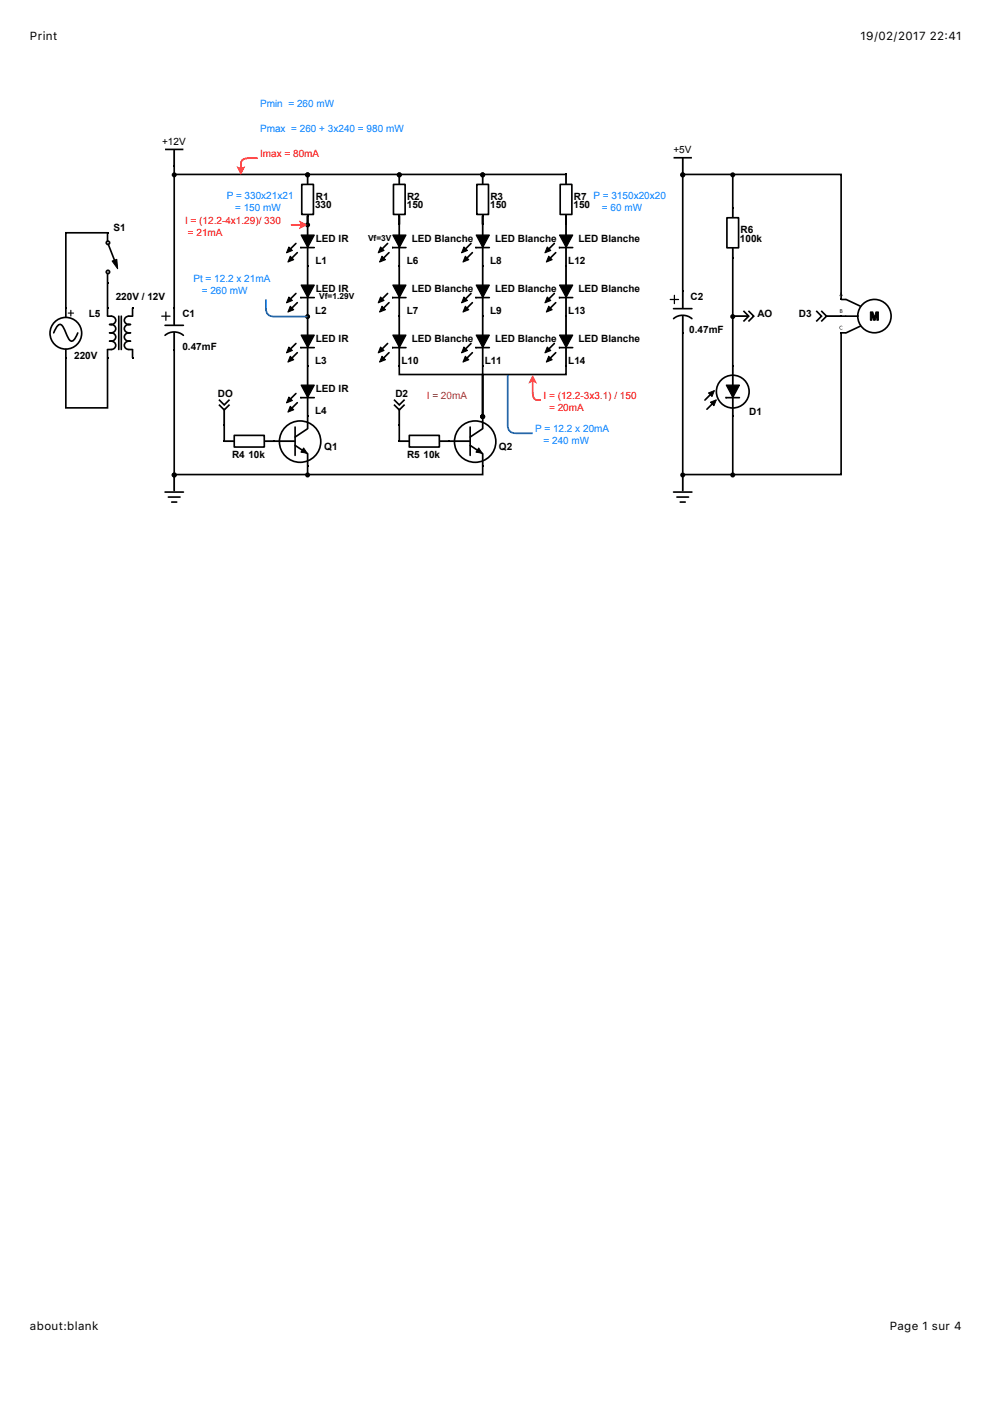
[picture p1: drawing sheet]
<svg xmlns="http://www.w3.org/2000/svg" width="210mm" height="297mm" viewBox="0 0 210 297" stroke-linecap="round" stroke-linejoin="round" font-family="sans-serif">
<path d="M64.9 36.7h.4v.4h-.4zM65.1 37.1v1.8zM61.1 52.3l.8 .7-1.3 .5zM61.4 54.2l.8 .8-1.3 .5zM64.9 56.2h.4v.3h-.4zM64.9 45.6h.4v.3h-.4zM64.9 47.3h.4v.4h-.4zM65.1 45.6v1.7zM63.8 49.8h2.7l-1.4 2.6z" fill="#000"/>
<path d="M65.1 37.1v1.8M62.6 51.5l-1.5 1.5M62.9 53.5l-1.5 1.5M63.7 52.4h-.1h2.9M65.1 45.6v10.6" fill="none" stroke="#000" stroke-width=".35"/>
<path d="M63.8 49.8h2.7l-1.4 2.6z" fill="none" stroke="#000" stroke-width=".26"/>
<path d="M61.1 52.3l.8 .7-1.3 .5zM61.4 54.2l.8 .8-1.3 .5zM65.1 45.9v10.3" fill="none" stroke="#000" stroke-width=".21"/>
<path d="M63.9 39h2.5v6.4h-2.5z" fill="#fff"/>
<path d="M63.9 39h2.5v6.4h-2.5z" fill="none" stroke="#000" stroke-width=".35"/>
<path d="M154.9 77.3h.4v.4h-.4zM154.9 87.9h.4v.4h-.4z" fill="#000"/>
<circle cx="155.1" cy="82.9" r="3.5" fill="#fff"/>
<g fill="none" stroke="#000" stroke-width=".35">
<path d="M65.1 56.5v10.3M22.8 65.3v1.5M22.8 74.2v1.4M22.8 66.9h.7a.89 .89 0 0 1 1 .9 .89 .89 0 0 1-1 .9M23.2 68.7h.4M23.2 70.5h.4M23.2 72.2h.4M23.5 68.7a.89 .89 0 0 1 1 .9 .89 .89 0 0 1-1 .9M23.5 70.5a.89 .89 0 0 1 1 .8 .89 .89 0 0 1-1 .9M23.5 72.2a.89 .89 0 0 1 1 .9 .89 .89 0 0 1-1 .9h-.7M25.1 66.9v7.1M25.7 66.9v7.1"/>
<path d="M27.3 66.9h.8M27.3 68.7h.3M27.3 70.5h.3M27.3 72.2h.3M27.3 74h.7M27.3 66.9a.89 .89 0 0 0-1 .9 .89 .89 0 0 0 1 .9 .89 .89 0 0 0-1 .9 .89 .89 0 0 0 1 .9 .89 .89 0 0 0-1 .8 .89 .89 0 0 0 1 .9 .89 .89 0 0 0-1 .9 .89 .89 0 0 0 1 .9M28.1 65.3v1.5M28.1 74.2v1.4M62.6 62.1l-1.5 1.5M62.6 72.7l-1.5 1.5M62.9 64.1l-1.5 1.5M62.9 74.7l-1.5 1.5"/>
<path d="M63.7 63h-.1h2.9M63.7 73.6h-.1h2.9M65.1 67.1v10.2M65.1 77.7v10.2M155.1 77.7v10.2M62.6 83.3l-1.5 1.5M62.9 85.2l-1.5 1.5M63.7 84.2h-.1h2.9M150.7 83.2l-1.5 1.5M151.2 85.1l-1.5 1.5M153.7 84.2h-.1h2.9"/>
<circle cx="155.1" cy="82.9" r="3.5"/>
</g>
<g fill="#000">
<path d="M64.9 56.2h.4v.3h-.4zM22.6 65h.3v.3h-.3zM22.6 75.6h.3v.3h-.3zM27.9 65h.3v.3h-.3zM27.9 75.6h.3v.3h-.3zM61.1 62.9l.8 .7-1.3 .5zM61.1 73.5l.8 .7-1.3 .5zM61.4 64.8l.8 .8-1.3 .5zM61.4 75.4l.8 .8-1.3 .5zM64.9 66.8h.4v.3h-.4zM64.9 77.3h.4v.4h-.4zM63.8 60.4h2.7l-1.4 2.5z"/>
<path d="M63.8 70.9h2.7l-1.4 2.6zM57.9 93.2h.3v.4h-.3zM61.1 84l.8 .8-1.3 .5zM61.4 86l.8 .7-1.3 .5zM64.9 87.9h.4v.4h-.4zM64.9 98.5h.4v.4h-.4zM63.8 81.5h2.7l-1.4 2.6zM150 83.2l1.2-.5-.5 1.2zM150.4 85.1l1.2-.5-.5 1.3zM153.8 81.5h2.7l-1.4 2.6z"/>
</g>
<path d="M63.8 60.4h2.7l-1.4 2.5zM63.8 70.9h2.7l-1.4 2.6zM63.8 81.5h2.7l-1.4 2.6zM153.8 81.5h2.7l-1.4 2.6z" fill="none" stroke="#000" stroke-width=".26"/>
<path d="M65.1 56.5v10.3M61.1 62.9l.8 .7-1.3 .5zM61.1 73.5l.8 .7-1.3 .5zM61.4 64.8l.8 .8-1.3 .5zM61.4 75.4l.8 .8-1.3 .5zM65.1 67.1v10.2M65.1 77.7v10.2M155.1 77.7v10.2M61.1 84l.8 .8-1.3 .5zM61.4 86l.8 .7-1.3 .5zM150 83.2l1.2-.5-.5 1.2zM150.4 85.1l1.2-.5-.5 1.3z" fill="none" stroke="#000" stroke-width=".21"/>
<circle cx="63.5" cy="93.5" r="4.4" fill="#fff"/>
<g fill="none" stroke="#000" stroke-width=".35">
<path d="M84.5 37.1v1.8M65.1 45.8v1.4M82.1 51.5l-1.5 1.5M82.4 53.5l-1.5 1.5M83.1 52.4h-.1h2.9M84.5 45.6v10.6M58.2 93.4h4.1M62.5 94.3l2.6 1.7M62.5 90.4v6M65.1 90.8l-2.6 1.7M65.1 88.3v2.3M65.1 96.2v2.3"/>
<path d="M34.9 104.2h3.9M35.6 105.2h2.5M36.4 106.3h1M36.9 100.6v3.2"/>
<circle cx="65.1" cy="47.6" r=".35"/>
<circle cx="65.1" cy="67" r=".35"/>
<circle cx="63.5" cy="93.5" r="4.4"/>
</g>
<path d="M80.6 52.3l.7 .7-1.2 .5zM80.9 54.2l.7 .8-1.2 .5zM84.5 45.9v10.3M58.2 93.4h4.1M64.3 94.8l.7 1.2-1.3-.3zM65.1 88.3v2.3M65.1 96.2v2.3M36.9 100.6v3.2" fill="none" stroke="#000" stroke-width=".21"/>
<g fill="#000">
<path d="M84.4 36.7h.3v.4h-.3zM84.5 37.1v1.8zM80.6 52.3l.7 .7-1.2 .5zM80.9 54.2l.7 .8-1.2 .5zM84.4 56.2h.3v.3h-.3zM84.4 45.6h.3v.3h-.3zM84.4 47.3h.3v.4h-.3zM84.5 45.6v1.7zM83.2 49.8h2.7l-1.3 2.6zM64.3 94.8l.7 1.2-1.3-.3zM36.7 100.3h.4v.3h-.4z"/>
<circle cx="65.1" cy="47.6" r=".35"/>
<circle cx="65.1" cy="67" r=".35"/>
</g>
<path d="M83.2 49.8h2.7l-1.3 2.6z" fill="none" stroke="#000" stroke-width=".26"/>
<path d="M83.3 39h2.5v6.4h-2.5z" fill="#fff"/>
<path d="M83.3 39h2.5v6.4h-2.5zM84.5 45.8v1.7M84.5 56.5v10.3M82.1 62.1l-1.5 1.5M82.4 64.1l-1.5 1.5M83.1 63h-.1h2.9" fill="none" stroke="#000" stroke-width=".35"/>
<path d="M84.4 56.2h.3v.3h-.3zM80.6 62.9l.7 .7-1.2 .5zM80.9 64.8l.7 .8-1.2 .5zM84.4 66.8h.3v.3h-.3zM83.2 60.4h2.7l-1.3 2.5zM94.9 93.2h.4v.4h-.4zM102 87.9h.4v.4h-.4zM102 98.5h.4v.4h-.4z" fill="#000"/>
<path d="M83.2 60.4h2.7l-1.3 2.5z" fill="none" stroke="#000" stroke-width=".26"/>
<path d="M84.5 56.5v10.3M80.6 62.9l.7 .7-1.2 .5zM80.9 64.8l.7 .8-1.2 .5z" fill="none" stroke="#000" stroke-width=".21"/>
<circle cx="100.6" cy="93.5" r="4.4" fill="#fff"/>
<g fill="none" stroke="#000" stroke-width=".35">
<path d="M65.5 36.9h18.7M102.2 37.1v1.8M99.7 51.5l-1.5 1.5M100 53.5l-1.5 1.5M100.8 52.4h-.2h3M102.2 45.6v10.6M95.3 93.4h4.1M99.5 94.3l2.7 1.7M99.5 90.4v6M102.2 90.8l-2.7 1.7M102.2 88.3v2.3M102.2 96.2v2.3"/>
<circle cx="65.1" cy="37" r=".35"/>
<circle cx="84.5" cy="37" r=".35"/>
<circle cx="100.6" cy="93.5" r="4.4"/>
</g>
<path d="M98.2 52.3l.8 .7-1.3 .5zM98.5 54.2l.8 .8-1.3 .5zM102.2 45.9v10.3M95.3 93.4h4.1M101.3 94.8l.8 1.2-1.3-.3zM102.2 88.3v2.3M102.2 96.2v2.3" fill="none" stroke="#000" stroke-width=".21"/>
<g fill="#000">
<path d="M102 36.7h.4v.4h-.4zM102.2 37.1v1.8zM98.2 52.3l.8 .7-1.3 .5zM98.5 54.2l.8 .8-1.3 .5zM102 56.2h.4v.3h-.4zM102 45.6h.4v.3h-.4zM102 47.3h.4v.4h-.4zM102.2 45.6v1.7zM100.8 49.8h2.8l-1.4 2.6zM101.3 94.8l.8 1.2-1.3-.3z"/>
<circle cx="65.1" cy="37" r=".35"/>
<circle cx="84.5" cy="37" r=".35"/>
</g>
<path d="M100.8 49.8h2.8l-1.4 2.6z" fill="none" stroke="#000" stroke-width=".26"/>
<path d="M100.9 39h2.5v6.4h-2.5z" fill="#fff"/>
<g fill="none" stroke="#000" stroke-width=".35">
<path d="M84.9 36.9h16.9M100.9 39h2.5v6.4h-2.5zM102.2 45.8v1.7M102.2 56.5v10.3M99.7 62.1l-1.5 1.5M100 64.1l-1.5 1.5M100.8 63h-.2h3M47.6 93.4h1.8M56.1 93.4h1.8"/>
<circle cx="84.5" cy="37" r=".35"/>
<circle cx="102.2" cy="37" r=".35"/>
</g>
<g fill="#000">
<path d="M102 56.2h.4v.3h-.4zM98.2 62.9l.8 .7-1.3 .5zM98.5 64.8l.8 .8-1.3 .5zM102 66.8h.4v.3h-.4zM100.8 60.4h2.8l-1.4 2.5zM47.3 93.2h.3v.4h-.3zM47.6 93.4h1.8zM57.9 93.2h.3v.4h-.3zM56.1 93.4h1.8z"/>
<circle cx="84.5" cy="37" r=".35"/>
<circle cx="102.2" cy="37" r=".35"/>
</g>
<path d="M100.8 60.4h2.8l-1.4 2.5z" fill="none" stroke="#000" stroke-width=".26"/>
<path d="M102.2 56.5v10.3M98.2 62.9l.8 .7-1.3 .5zM98.5 64.8l.8 .8-1.3 .5z" fill="none" stroke="#000" stroke-width=".21"/>
<path d="M49.6 92.2h6.3v2.4h-6.3z" fill="#fff"/>
<path d="M49.6 92.2h6.3v2.4h-6.3zM84.7 93.4h1.8M93.2 93.4h1.7" fill="none" stroke="#000" stroke-width=".35"/>
<path d="M84.4 93.2h.3v.4h-.3zM84.7 93.4h1.8zM94.9 93.2h.4v.4h-.4zM93.2 93.4h1.7z" fill="#000"/>
<path d="M86.6 92.2h6.4v2.4h-6.4z" fill="#fff"/>
<path d="M86.6 92.2h6.4v2.4h-6.4z" fill="none" stroke="#000" stroke-width=".35"/>
<path d="M177.9 63.2h.3v.4h-.3zM177.9 70.3h.3v.3h-.3zM177.9 66.8h.3v.3h-.3z" fill="#000"/>
<circle cx="185.1" cy="66.9" r="3.5" fill="#fff"/>
<g fill="none" stroke="#000" stroke-width=".35">
<path d="M142.8 33.4h3.5M144.5 33.6v3.1M155.1 44.2v1.7M155.1 52.6v1.8M34.9 68.9h3.9M34.9 71a2.99 2.99 0 0 1 3.9 0M36.9 65.3v3.4M36.9 70.5v3.3M36.9 74v26.1M178.2 63.4h.7M178.2 70.5h.7M178.2 66.9h.7"/>
<path d="M179.1 63.4l3 1.4M179.1 66.9h2.5M181.6 66.8a3.5 3.5 0 0 1 5.2-3 3.5 3.5 0 0 1 .4 5.9 3.5 3.5 0 0 1-5.5-2.1l-.1-.7M182.1 69l-3 1.5"/>
<circle cx="36.9" cy="100.5" r=".35"/>
</g>
<g fill="#000">
<path d="M144.4 36.7h.3v.4h-.3zM154.9 43.8h.4v.4h-.4zM154.9 54.4h.4v.4h-.4zM155.1 44.2v1.7zM155.1 52.6v1.8zM36.7 65h.4v.3h-.4zM36.7 73.8h.4v.4h-.4zM184.3 66h.5l.3 1.2 .3-1.2h.6v1.8h-.4v-1.4l-.3 1.4h-.4l-.3-1.4v1.4h-.3z"/>
<path d="M178 61.9l-.3 .8 .2-.2h.3l.2 .2zM178.1 62l.1 .4h-.3zM177.8 65.5v.7h.3a.22 .22 0 0 0 .2-.1 .22 .22 0 0 0-.1-.3 .19 .19 0 0 0 .1-.2 .19 .19 0 0 0-.2-.1zM177.9 65.6h.3v.1l-.3 .1zM177.9 65.9h.3v.2l-.3 .1zM177.8 69.1a.37 .37 0 0 0 0 .5 .37 .37 0 0 0 .5 0 .3 .3 0 0 1-.4 0 .3 .3 0 0 1 0-.5 .3 .3 0 0 1 .4 0l-.1-.1z"/>
<circle cx="36.9" cy="100.5" r=".35"/>
</g>
<path d="M144.5 33.6v3.1M36.9 65.3v3.4M36.9 70.5v3.3M184.3 66h.5l.3 1.2 .3-1.2h.6v1.8h-.4v-1.4l-.3 1.4h-.4l-.3-1.4v1.4h-.3z" fill="none" stroke="#000" stroke-width=".21"/>
<path d="M34.2 66.9h1.8M35.1 66v1.8" fill="none" stroke="#000" stroke-width=".26"/>
<path d="M153.9 46.1h2.5v6.4h-2.5z" fill="#fff"/>
<g fill="none" stroke="#000" stroke-width=".35">
<path d="M35.1 31.6h3.5M36.9 35.2v1.7h27.9M36.9 31.8v3.2M36.9 37.3v27.9M144.9 36.9h10.2v7.1M22.8 49.5v1.5M22.8 58.2v1.5M22.8 59.9v5.3M22.9 51.8l1.4 3.6M153.9 46.1h2.5v6.4h-2.5zM155.3 66.9h3M157.5 65.9l1 1-1 1"/>
<path d="M158.6 65.9l1 1-1 1M46.5 84.7l1 1 1-1M46.5 85.8l1 1 1-1M47.5 86.7v3"/>
<circle cx="36.9" cy="37" r=".35"/>
<circle cx="65.1" cy="37" r=".35"/>
<circle cx="144.5" cy="37" r=".35"/>
<circle cx="22.9" cy="57.6" r=".35"/>
<circle cx="22.9" cy="51.4" r=".35"/>
</g>
<g fill="#000">
<path d="M36.7 35h.4v.3h-.4zM22.6 49.1h.3v.4h-.3zM23.7 55.3l1-.4 .2 2zM13.8 65h.3v.3h-.3zM13.8 75.6h.3v.3h-.3zM22.6 59.7h.3v.3h-.3zM154.9 66.8h.4v.3h-.4zM47.3 89.7h.3v.3h-.3z"/>
<circle cx="36.9" cy="37" r=".35"/>
<circle cx="65.1" cy="37" r=".35"/>
<circle cx="144.5" cy="37" r=".35"/>
</g>
<path d="M36.9 31.8v3.2M23.7 55.3l1-.4 .2 2zM155.3 66.9h3M47.5 86.7v3" fill="none" stroke="#000" stroke-width=".21"/>
<circle cx="13.9" cy="70.5" r="3.4" fill="#fff"/>
<g fill="none" stroke="#000" stroke-width=".35">
<path d="M144.5 37.3v24.3M22.8 49.3h-8.9v15.9M155.1 54.6v12.3M11.4 70.5l.4-1 .8-.8a1.35 1.35 0 0 1 1.1 1.2l.5 1.1a1.39 1.39 0 0 0 1.1 1.2l.7-.8 .5-.9M13.9 75.8v10.5h8.9v-10.5M13.9 65.3v1.6M13.9 74v1.6M142.6 65.3h3.9M142.6 67.5a2.99 2.99 0 0 1 3.9 0M144.5 61.8v3.4M144.5 66.9v3.4M144.5 70.5v29.6"/>
<path d="M155.1 67.3v10.2M172.9 65.9l1 1-1 1M174 65.9l1 1-1 1M174.9 66.9h3M47.5 89.9v3.5M65.1 98.7v1.8h-27.9M83.5 84.7l1 1 1-1M83.5 85.8l1 1 1-1M84.5 86.7v3M84.5 89.9v3.5M102.2 98.7v1.8h-36.7M155.1 88.1v12.4h-10.6"/>
<path d="M142.6 104.2h3.9M143.3 105.2h2.5M144 106.3h1.1M144.5 100.6v3.2"/>
<circle cx="144.5" cy="37" r=".35"/>
<circle cx="13.9" cy="70.5" r="3.4"/>
<circle cx="155.1" cy="67" r=".35"/>
<circle cx="36.9" cy="100.5" r=".35"/>
<circle cx="65.1" cy="100.5" r=".35"/>
<circle cx="144.5" cy="100.5" r=".35"/>
</g>
<path d="M14.4 66.3h1.2" fill="none" stroke="#000" stroke-width=".23"/>
<path d="M15 65.7v1.2" fill="none" stroke="#000" stroke-width=".25"/>
<g fill="#000">
<path d="M144.4 61.5h.3v.3h-.3zM144.4 70.3h.3v.3h-.3zM177.9 66.8h.3v.3h-.3zM84.4 89.7h.3v.3h-.3zM144.4 100.3h.3v.3h-.3z"/>
<circle cx="144.5" cy="37" r=".35"/>
<circle cx="155.1" cy="67" r=".35"/>
<circle cx="36.9" cy="100.5" r=".35"/>
<circle cx="65.1" cy="100.5" r=".35"/>
<circle cx="144.5" cy="100.5" r=".35"/>
</g>
<path d="M144.5 61.8v3.4M144.5 66.9v3.4M174.9 66.9h3M84.5 86.7v3M144.5 100.6v3.2" fill="none" stroke="#000" stroke-width=".21"/>
<path d="M141.9 63.4h1.8M142.8 62.5v1.8" fill="none" stroke="#000" stroke-width=".26"/>
<path d="M54.5 33.5a4.2 4.2 0 0 0-3.2 .4l-.3 .8v1.1" fill="none" stroke="#f00" stroke-width=".35"/>
<path d="M50.5 35.6l.5 .2 .5-.2-.5 1z" fill="#f00"/>
<path d="M50.5 35.6l.5 .2 .5-.2-.5 1zM61.6 47.6h2.3" fill="none" stroke="#f00" stroke-width=".35"/>
<path d="M63.7 47.1l1 .5-1 .5 .2-.5z" fill="#f00"/>
<path d="M63.7 47.1l1 .5-1 .5 .2-.5z" fill="none" stroke="#f00" stroke-width=".35"/>
<path d="M56.3 63.4a3.7 3.7 0 0 0 .4 3.2l.4 .2 1 .2h7" fill="none" stroke="#005fbf" stroke-width=".35"/>
<g fill="#000">
<path d="M119.7 36.7h.3v.4h-.3zM119.8 37.1v1.8zM115.9 52.3l.7 .7-1.2 .5zM116.2 54.2l.7 .8-1.2 .5zM119.7 56.2h.3v.3h-.3zM119.7 45.6h.3v.3h-.3zM119.7 47.3h.3v.4h-.3zM119.8 45.6v1.7zM118.5 49.8h2.7l-1.3 2.6zM80.6 73.5l.7 .7-1.2 .5zM80.9 75.4l.7 .8-1.2 .5zM84.4 77.3h.3v.4h-.3z"/>
<path d="M84.4 66.8h.3v.3h-.3zM83.2 70.9h2.7l-1.3 2.6zM98.2 73.5l.8 .7-1.3 .5zM98.5 75.4l.8 .8-1.3 .5zM102 77.3h.4v.4h-.4zM102 66.8h.4v.3h-.4zM100.8 70.9h2.8l-1.4 2.6z"/>
</g>
<g fill="none" stroke="#000" stroke-width=".35">
<path d="M119.8 37.1v1.8M117.4 51.5l-1.5 1.5M117.7 53.5l-1.5 1.5M118.4 52.4h-.1h2.9M119.8 45.6v10.6M82.1 72.7l-1.5 1.5M82.4 74.7l-1.5 1.5M83.1 73.6h-.1h2.9M84.5 67.1v10.2M99.7 72.7l-1.5 1.5M100 74.7l-1.5 1.5M100.8 73.6h-.2h3"/>
<path d="M102.2 67.1v10.2"/>
</g>
<path d="M118.5 49.8h2.7l-1.3 2.6zM83.2 70.9h2.7l-1.3 2.6zM100.8 70.9h2.8l-1.4 2.6z" fill="none" stroke="#000" stroke-width=".26"/>
<path d="M115.9 52.3l.7 .7-1.2 .5zM116.2 54.2l.7 .8-1.2 .5zM119.8 45.9v10.3M80.6 73.5l.7 .7-1.2 .5zM80.9 75.4l.7 .8-1.2 .5zM84.5 67.1v10.2M98.2 73.5l.8 .7-1.3 .5zM98.5 75.4l.8 .8-1.3 .5zM102.2 67.1v10.2" fill="none" stroke="#000" stroke-width=".21"/>
<path d="M118.6 39h2.5v6.4h-2.5z" fill="#fff"/>
<g fill="none" stroke="#000" stroke-width=".35">
<path d="M102.5 36.9h17.3M118.6 39h2.5v6.4h-2.5zM119.8 45.8v1.7M119.8 56.5v10.3M84.5 77.5v1.8h17.7v8.5M102.2 77.5v10.3M117.4 62.1l-1.5 1.5M117.4 72.7l-1.5 1.5M117.7 64.1l-1.5 1.5M117.7 74.7l-1.5 1.5M118.4 63h-.1h2.9M118.4 73.6h-.1h2.9"/>
<path d="M119.8 77.5v1.8h-17.6v8.8v-.3M119.8 67.1v10.2"/>
<circle cx="102.2" cy="37" r=".35"/>
<circle cx="102.2" cy="88.2" r=".35"/>
</g>
<g fill="#000">
<path d="M119.7 56.2h.3v.3h-.3zM115.9 62.9l.7 .7-1.2 .5zM115.9 73.5l.7 .7-1.2 .5zM116.2 64.8l.7 .8-1.2 .5zM116.2 75.4l.7 .8-1.2 .5zM119.7 66.8h.3v.3h-.3zM119.7 77.3h.3v.4h-.3zM118.5 60.4h2.7l-1.3 2.5zM118.5 70.9h2.7l-1.3 2.6z"/>
<circle cx="102.2" cy="37" r=".35"/>
<circle cx="102.2" cy="88.2" r=".35"/>
</g>
<path d="M118.5 60.4h2.7l-1.3 2.5zM118.5 70.9h2.7l-1.3 2.6z" fill="none" stroke="#000" stroke-width=".26"/>
<path d="M119.8 56.5v10.3M115.9 62.9l.7 .7-1.2 .5zM115.9 73.5l.7 .7-1.2 .5zM116.2 64.8l.7 .8-1.2 .5zM116.2 75.4l.7 .8-1.2 .5zM119.8 67.1v10.2" fill="none" stroke="#000" stroke-width=".21"/>
<path d="M112.8 80.6a6.3 6.3 0 0 0 .3 3.8l.6 .3h.8" fill="none" stroke="#eb251e" stroke-width=".35"/>
<path d="M112.8 79.8l.5 1-.5-.2-.6 .2z" fill="#eb251e"/>
<path d="M112.8 79.8l.5 1-.5-.2-.6 .2z" fill="none" stroke="#eb251e" stroke-width=".35"/>
<path d="M107.5 79.4v10.6a1.56 1.56 0 0 0 1.7 1.7h3.6" fill="none" stroke="#005fbf" stroke-width=".35"/>
<g fill="none" stroke="#000" stroke-width=".35">
<path d="M155.5 36.9h22.6v26.5M178.1 70.5v30h-22.6"/>
<circle cx="155.1" cy="37" r=".35"/>
<circle cx="155.1" cy="100.5" r=".35"/>
</g>
<g fill="#000">
<circle cx="155.1" cy="37" r=".35"/>
<circle cx="155.1" cy="100.5" r=".35"/>
</g>
<g font-size="2.5">
<text x="6.3" y="8.4">Print</text>
<text x="182.1" y="8.4">19/02/2017 22(41</text>
<text x="6.3" y="281.5">about:blank</text>
<text x="188.4" y="281.5">Page 1 sur 4</text>
</g>
<g font-size="2.1" fill="#007fff">
<text x="55.1" y="22.7">Pmin = 260 mW</text>
<text x="55.1" y="28">Pmax = 260 + 3x240 = 980 mW</text>
<text x="48" y="42.1">P = 330x21x21</text>
<text x="49.8" y="44.6">= 150 mW</text>
<text x="127.4" y="44.6">= 60 mW</text>
<text x="40.9" y="59.8">Pt = 12.2 x 21mA</text>
<text x="42.7" y="62.3">= 260 mW</text>
<text x="113.3" y="91.5">P = 12.2 x 20mA</text>
<text x="115.1" y="94">= 240 mW</text>
</g>
<g font-size="2.1">
<text x="34.3" y="30.7">+12V</text>
<text x="142.6" y="32.5">+5V</text>
<text x="66.7" y="44.1">330</text>
<text x="66.9" y="42.4">R1</text>
<text x="86.1" y="44.1">150</text>
<text x="86.2" y="42.3">R2</text>
<text x="103.8" y="44.1">150</text>
<text x="103.8" y="42.3">R3</text>
<text x="121.4" y="44.1">150</text>
<text x="121.5" y="42.3">R7 P = 3150x20x20</text>
<text x="24" y="48.9">S1</text>
<text x="66.9" y="51.2">LED IR</text>
<text x="87.2" y="51.1">LED Blanche</text>
<text x="104.8" y="51.1">LED Blanche</text>
<text x="122.5" y="51.1">LED Blanche</text>
<text x="156.6" y="51.1">100k</text>
<text x="156.8" y="49.4">R6</text>
<text x="66.8" y="56">L1</text>
<text x="86.1" y="55.9">L6</text>
<text x="103.8" y="55.9">L8</text>
<text x="120.3" y="55.9">L12</text>
<text x="24.5" y="63.6">220V / 12V</text>
<text x="66.9" y="61.8">LED IR</text>
<text x="87.2" y="61.7">LED Blanche</text>
<text x="104.8" y="61.7">LED Blanche</text>
<text x="122.5" y="61.7">LED Blanche</text>
<text x="146.2" y="63.5">C2</text>
<text x="18.8" y="67.1">L5</text>
<text x="38.6" y="67.1">C1</text>
<text x="66.7" y="66.5">L2</text>
<text x="86.1" y="66.5">L7</text>
<text x="103.8" y="66.5">L9</text>
<text x="120.3" y="66.5">L13</text>
<text x="145.9" y="70.5">0.47mF</text>
<text x="160.3" y="67.1">AO</text>
<text x="169.1" y="67">D3</text>
<text x="15.7" y="75.9">220V</text>
<text x="38.6" y="74.2">0.47mF</text>
<text x="66.7" y="77.1">L3</text>
<text x="66.9" y="72.4">LED IR</text>
<text x="85" y="77.1">L10</text>
<text x="87.2" y="72.3">LED Blanche</text>
<text x="102.6" y="77.1">L11</text>
<text x="104.8" y="72.3">LED Blanche</text>
<text x="120.3" y="77.1">L14</text>
<text x="122.5" y="72.3">LED Blanche</text>
<text x="66.9" y="83">LED IR</text>
<text x="46.1" y="84.1">DO</text>
<text x="66.7" y="87.7">L4</text>
<text x="83.7" y="84.1">D2</text>
<text x="158.6" y="87.8">D1</text>
<text x="68.6" y="95.3">Q1</text>
<text x="105.6" y="95.3">Q2</text>
<text x="49.1" y="97">R4</text>
<text x="52.6" y="97">10k</text>
<text x="86.2" y="97">R5</text>
<text x="89.6" y="97">10k</text>
</g>
<g font-size="2.1" fill="#f00">
<text x="55.1" y="33.3">Imax = 80mA</text>
<text x="39.2" y="47.4">I = (12.2-4x1.29)/ 330</text>
<text x="39.8" y="49.9">= 21mA</text>
<text x="115.1" y="84.5">I = (12.2-3x3.1) / 150</text>
<text x="116.2" y="87">= 20mA</text>
</g>
<text font-size="2.1" fill="#ab3939" x="90.4" y="84.5">I = 20mA</text>
<g font-size="1.8">
<text x="77.9" y="51">Vf=3V</text>
<text x="67.6" y="63.4">Vf=1.29V</text>
</g>
</svg>
